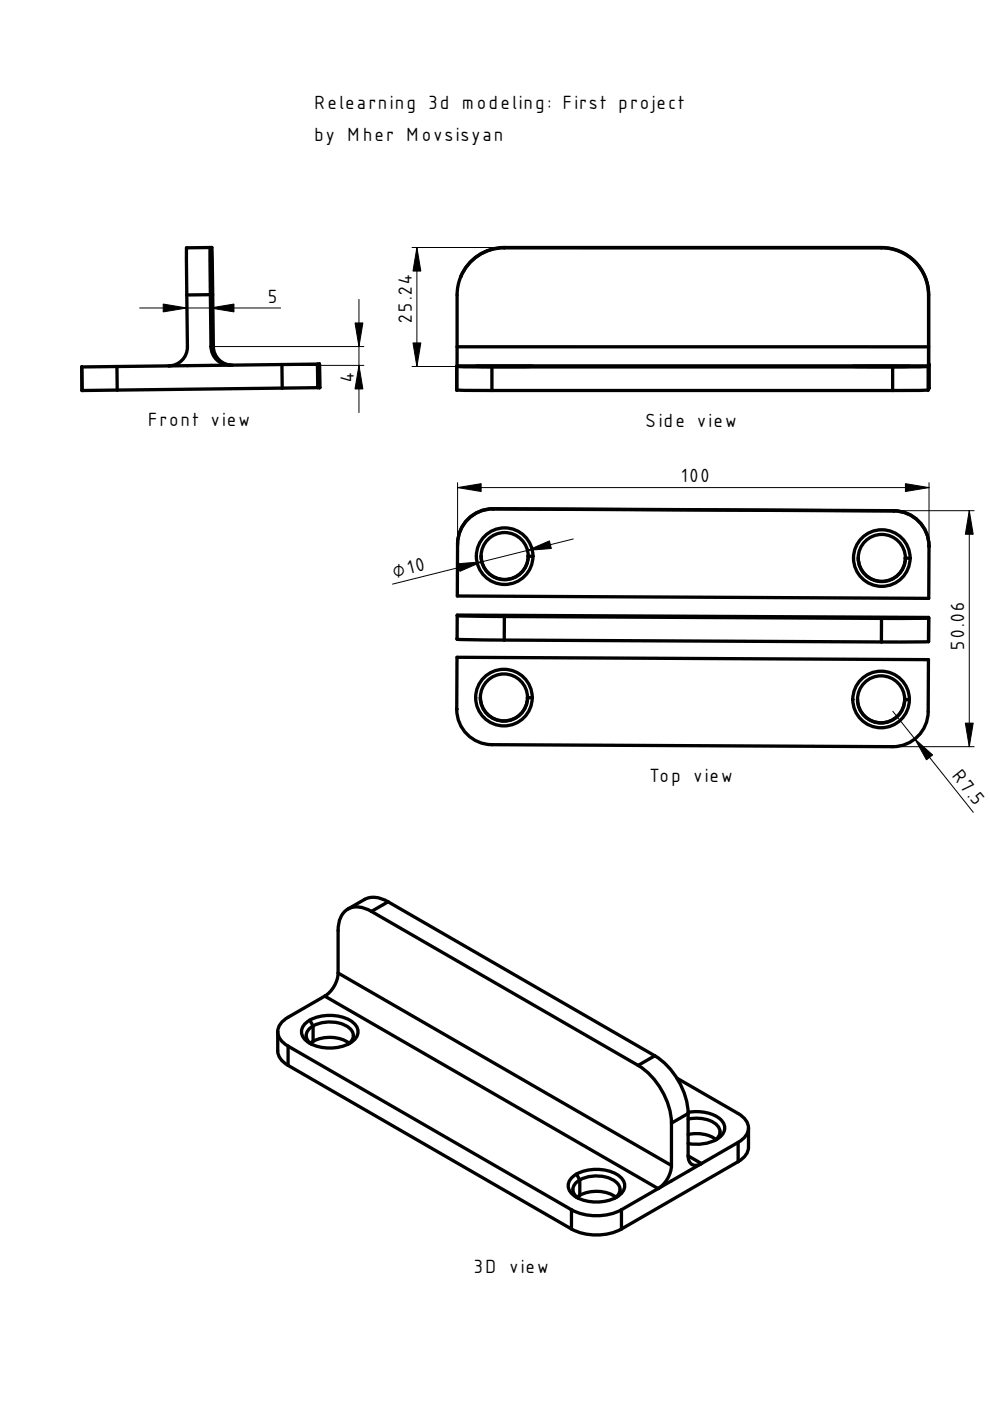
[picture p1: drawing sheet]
<svg xmlns="http://www.w3.org/2000/svg" width="210mm" height="297mm" viewBox="0 0 210 297" stroke-linecap="round" stroke-linejoin="round" font-family="sans-serif">
<g fill="none" stroke="#000" stroke-width=".7">
<path d="M73.8 192.7a5 5 0 0 0-2.1 4.6v9M73.8 192.7a5 5 0 0 1 5 .5M78.8 193.2l56.5 32.7M82.3 191.2a5 5 0 0 0-5-.5l-3.5 2M82.3 191.2l56.5 32.6M82.3 191.2l-3.5 2M58.9 218.7a3.7 3.7 0 0 0 2.2 3.1M58.9 218.7v4.1a3.7 3.7 0 0 0 2.2 3.1M65 216.8a8.9 8.9 0 0 1 9.9 0 2.36 2.36 0 0 1 0 3.9 8.9 8.9 0 0 1-9.9 0 2.36 2.36 0 0 1 0-3.9zM65.7 216.3l.7 1.2M66.4 217.5a2.1 2.1 0 0 0-1.5 1.9 2.1 2.1 0 0 0 1.2 2M66.4 217.5a7.4 7.4 0 0 1 7.9 .7 2 2 0 0 1-.5 3.2"/>
<path d="M66.4 217.5v3.3M68.9 211.2l-8.4 4.8a3.4 3.4 0 0 0-1.6 2.7M68.9 211.2l70.6 40.8a6.2 6.2 0 0 0 2.9-4.9M71.7 206.3a6.2 6.2 0 0 1-2.8 4.9M71.7 206.3l70.7 40.8M61.1 221.8l60.1 34.7M61.1 225.9l60.1 34.7M61.1 221.8v4.1M66.4 220.8l-.6 .4M66.4 220.8a7.6 7.6 0 0 1 7.6 .4M135.3 225.9a15.6 15.6 0 0 1 7.1 12.2M138.8 223.8a15.6 15.6 0 0 1 7.1 12.3"/>
<path d="M138.8 223.8l-3.5 2.1M142.4 238.1v9M143.5 228.6l13.6 7.9a3.4 3.4 0 0 1 1.6 2.6M145.9 235.8a7.8 7.8 0 0 1 7.4 2.1 2.49 2.49 0 0 1-1.4 3.7 9.3 9.3 0 0 1-6 .9M145.9 237.3a7 7 0 0 1 6.2 1.3 1.99 1.99 0 0 1-.6 3.2M145.9 236.1v9M145.9 236.1l-3.5 2M158.7 239.1a3.7 3.7 0 0 1-2.2 3.1M158.7 239.1v4.1a3.7 3.7 0 0 1-2.2 3.1M121.2 256.5a11.7 11.7 0 0 0 10.6 0M121.2 256.5v4.1M121.5 249.4a8.9 8.9 0 0 1 9.9 0 2.36 2.36 0 0 1 0 4 8.9 8.9 0 0 1-9.9 0 2.36 2.36 0 0 1 0-4z"/>
<path d="M122.2 248.9l.7 1.3M122.9 253.4l-.6 .4M122.9 253.4a7.6 7.6 0 0 1 7.7 .4M122.9 250.2a2.1 2.1 0 0 0-1.4 1.8 2.1 2.1 0 0 0 1.1 2M122.9 250.2a7.4 7.4 0 0 1 7.9 .6 2 2 0 0 1-.5 3.2M122.9 250.2v3.2M131.8 256.5v4.1M145.9 245.1l2.8 1.6a1.72 1.72 0 0 1-2 .2 1.72 1.72 0 0 1-.8-1.8zM145.9 240.5a7.3 7.3 0 0 1 5.9 1.1M156.5 242.2l-24.7 14.3M156.5 246.3l-24.7 14.3M156.5 242.2v4.1"/>
<path d="M121.2 260.6a11.7 11.7 0 0 0 10.6 0"/>
</g>
<path d="M146.9 67.6h.1" fill="none" stroke="#000" stroke-width=".21"/>
<g fill="#fff">
<path d="M106.9 52.5h80z"/>
<path d="M100.1 55.1a10 10 0 0 1 6.8-2.6h80a10 10 0 0 1 10 10l.1 19.8-.3 .4-7.4 .1h-85v-5l-7.5-.1v5l7.5 .1-7.5-.1 .1-20.2a10.1 10.1 0 0 1 3.2-7.4z" fill-rule="evenodd"/>
<path d="M100.1 55.2a10 10 0 0 1 6.8-2.7h80a10 10 0 0 1 10 10v11h-100v-11a10 10 0 0 1 3.2-7.3z" fill-rule="evenodd"/>
<path d="M104.3 77.8h85v5h-85z" fill-rule="evenodd"/>
<path d="M189.3 77.8l7.5-.1v5l-7.5 .1z" fill-rule="evenodd"/>
<path d="M96.9 77.6h100l-.1 .1h-.5l-5.7 .1h-86.3l-7-.1h-.5z" fill-rule="evenodd"/>
<path d="M180.8 77.7h12z" fill-rule="evenodd"/>
<path d="M100.9 77.7h11.9z" fill-rule="evenodd"/>
<path d="M180.8 77.7h12z" fill-rule="evenodd"/>
<path d="M100.9 77.7h11.9z" fill-rule="evenodd"/>
<path d="M196.9 62.5l.1 19.8-.2 .4z" fill-rule="evenodd"/>
<path d="M186.9 52.5a10 10 0 0 1 10 10 10 10 0 0 0-10-10z" fill-rule="evenodd"/>
<path d="M100.1 55.1a10 10 0 0 1 6.8-2.6 10.2 10.2 0 0 0-9.2 6.2v-.1a10 10 0 0 1 2.4-3.5z" fill-rule="evenodd"/>
<path d="M196.9 77.3v.1z" fill-rule="evenodd"/>
<path d="M197 77.3v5z" fill-rule="evenodd"/>
</g>
<g fill="none" stroke="#000" stroke-width=".7">
<path d="M97.7 58.7l-.4 1.2-.4 2v11.6M106.9 52.5a10 10 0 0 0-9.2 6.2M106.9 52.5h80M106.9 52.5h.1M186.9 52.5a10 10 0 0 1 10 10M186.9 52.5h.1M96.8 77.7l7.5 .1M96.8 77.7v5M96.8 77.7h.1M96.9 77.6l-.1 .1M96.9 73.5v4.1M96.9 73.5h100"/>
<path d="M100.9 77.7h11.9zM104.3 77.8h85M104.3 77.8v5M112.8 77.7h.1M180.8 77.7h12zM189.3 77.8v5M192.8 77.7h.1M196.8 77.7l-7.5 .1M196.8 77.7v5M196.9 73.5v4.1h-100M196.9 62.5v11M196.9 62.5v14.9"/>
<path d="M196.9 62.5h.1M196.9 77.3h.1M196.9 77.4h.1M197 77.3l-.2 .4M197 77.3h.1M197 77.3v5M96.8 82.7l7.5 .1M96.8 82.7h.1M104.3 82.8h85M196.8 82.7l-7.5 .1M197 82.3l-.2 .4M197 82.3h.1"/>
</g>
<path d="M87.4 52.5h19.5M88.4 52.5v25.2M87.4 77.7h9.4" fill="none" stroke="#000" stroke-width=".21"/>
<path d="M88.4 52.5l.8 5h-1.6zM87.6 72.7h1.6l-.8 5z" fill="#000" stroke="#000" stroke-width=".21"/>
<g fill="#fff">
<path d="M67.7 77.2l.1 5z"/>
<path d="M39.5 52.5h5.4l.3 21a4 4 0 0 0 4.1 3.9l18.4-.2 .1 5-50.4 .6-.1-5 18.5-.2a4 4 0 0 0 3.9-4.1z" fill-rule="evenodd"/>
<path d="M24.8 77.7l35-.4v5l-34.9 .4z" fill-rule="evenodd"/>
<path d="M39.6 62.5h5l.1 11a4 4 0 0 0 4.1 3.9l-13 .2a4 4 0 0 0 3.9-4.1z" fill-rule="evenodd"/>
<path d="M39.5 52.5h5l.1 10h-5z" fill-rule="evenodd"/>
<path d="M59.8 77.3l7.5-.1 .1 5-7.6 .1z" fill-rule="evenodd"/>
<path d="M17.3 77.8l7.5-.1 .1 5-7.5 .1z" fill-rule="evenodd"/>
<path d="M44.5 52.5h.4v.1l.3 20.9h-.5z" fill-rule="evenodd"/>
<path d="M67.3 77.2h.4l.1 5h-.4z" fill-rule="evenodd"/>
<path d="M44.7 73.5h.5a4 4 0 0 0 4.1 3.9 4.1 4.1 0 0 1-4.6-3.9z" fill-rule="evenodd"/>
<path d="M17.3 77.8l.1 5z" fill-rule="evenodd"/>
</g>
<g fill="none" stroke="#000" stroke-width=".7">
<path d="M44.5 52.5l.1 10M17.3 77.8l.1 5M17.3 77.8h.1M24.8 77.7l.1 5M35.8 77.6l-18.5 .2M39.6 62.5l.1 11a4 4 0 0 1-3.9 4.1M39.6 62.5l-.1-10h5.4l.3 21M44.6 62.5l.1 11M44.6 62.5h-5M44.7 73.5a4 4 0 0 0 4.1 3.9M45.2 73.5a4 4 0 0 0 4.1 3.9M45.2 73.5h-.5"/>
<path d="M59.8 77.3v5M67.3 77.2l-31.5 .4M67.3 77.2l.1 5M67.7 77.2h-.4M67.7 77.2l.1 5M67.7 77.2h.1M17.4 82.8h.1M24.9 82.7l-7.5 .1M59.8 82.3l-34.9 .4M67.8 82.2l-8 .1M67.8 82.2h.1"/>
</g>
<path d="M29.6 65.3h29.9M39.6 62.5v3.8M44.6 62.5v3.8M44.7 73.5h32.4M44.8 77.5h32.3M76.1 63.5v24" fill="none" stroke="#000" stroke-width=".21"/>
<path d="M34.6 64.5l5 .8-5 .8zM44.6 65.3l5-.8v1.6zM75.3 68.5h1.6l-.8 5zM76.1 77.5l.8 5h-1.6z" fill="#000" stroke="#000" stroke-width=".21"/>
<g fill="#fff">
<path d="M104.5 107.9l85 .4z"/>
<path d="M98.9 110.4a7.5 7.5 0 0 1 5.6-2.5l85 .4a7.5 7.5 0 0 1 7.5 7.6l-.1 11-99.9-.5v-11.1a7.5 7.5 0 0 1 1.9-4.9z" fill-rule="evenodd"/>
<path d="M96.9 139.4l100 .5-.1 11a7.5 7.5 0 0 1-7.5 7.4l-85-.4a7.5 7.5 0 0 1-7.5-7.6z" fill-rule="evenodd"/>
<path d="M96.9 139.4l100 .5-.1 11a7.5 7.5 0 0 1-7.5 7.4l-85-.4a7.5 7.5 0 0 1-7.5-7.5z" fill-rule="evenodd"/>
<path d="M98.9 110.5a7.5 7.5 0 0 1 5.6-2.6l85 .4a7.5 7.5 0 0 1 7.5 7.6l-.1 11-99.9-.5v-11a7.5 7.5 0 0 1 1.9-4.9z" fill-rule="evenodd"/>
<path d="M106.9 130.7l80 .4v5l-80-.4z" fill-rule="evenodd"/>
<path d="M100.9 147.9a6 6 0 0 0 5.9 6 6 6 0 0 0 6-6zM102.6 143.7a6 6 0 0 0-1.7 4.2h11.9h-1a5 5 0 0 0-7.2-4.5 5 5 0 0 0-.8 8.5 5 5 0 0 0 8-3.1v-.9h1a6 6 0 0 0-3.6-5.5 6 6 0 0 0-6.6 1.3z" fill-rule="evenodd"/>
<path d="M180.8 148.3a6 6 0 0 0 6 6 6 6 0 0 0 6-6zM182.6 144.1a6 6 0 0 0-1.8 4.2h12h-1a5 5 0 0 0-7.2-4.5 5 5 0 0 0-.8 8.5 5 5 0 0 0 7.9-3.1l.1-.9h1a6 6 0 0 0-3.7-5.5 6 6 0 0 0-6.5 1.3z" fill-rule="evenodd"/>
<path d="M181 118.3a6 6 0 0 0 6 6 6 6 0 0 0 6-6zM182.7 114.1a6 6 0 0 0-1.7 4.2h12h-1a5 5 0 0 0-7.3-4.5 5 5 0 0 0-.8 8.5 5 5 0 0 0 8-3.1l.1-.9h1a6 6 0 0 0-3.7-5.5 6 6 0 0 0-6.6 1.3z" fill-rule="evenodd"/>
<path d="M101 117.9a6 6 0 0 0 6 6 6 6 0 0 0 6-6zM102.8 113.7a6 6 0 0 0-1.8 4.2h12h-1a5 5 0 0 0-7.2-4.5 5 5 0 0 0-.8 8.5 5 5 0 0 0 7.9-3.1l.1-.9h1a6 6 0 0 0-3.7-5.5 6 6 0 0 0-6.5 1.3z" fill-rule="evenodd"/>
<path d="M181 118.3a6 6 0 0 0 6 6 6 6 0 0 0 6-6zM182.7 114.1a6 6 0 0 0-1.7 4.2h12a6 6 0 0 0-3.7-5.5 6 6 0 0 0-6.6 1.3z" fill-rule="evenodd"/>
<path d="M180.8 148.3a6 6 0 0 0 6 6 6 6 0 0 0 6-6zM182.6 144.1a6 6 0 0 0-1.8 4.2h12a6 6 0 0 0-3.7-5.5 6 6 0 0 0-6.5 1.3z" fill-rule="evenodd"/>
<path d="M100.9 147.9a6 6 0 0 0 5.9 6 6 6 0 0 0 6-6zM102.6 143.7a6 6 0 0 0-1.7 4.2h11.9a6 6 0 0 0-3.7-5.5 6 6 0 0 0-6.5 1.3z" fill-rule="evenodd"/>
<path d="M101 117.9a6 6 0 0 0 6 6 6 6 0 0 0 6-6zM102.8 113.7a6 6 0 0 0-1.8 4.2h12a6 6 0 0 0-3.7-5.5 6 6 0 0 0-6.5 1.3z" fill-rule="evenodd"/>
<path d="M96.9 130.5l10 .2v5l-10-.2z" fill-rule="evenodd"/>
<path d="M186.9 131.1l10-.1v5l-10 .1z" fill-rule="evenodd"/>
<path d="M96.9 130.4l100 .5v.1l-8.4 .1-83.2-.4-7.8-.1-.6-.1z" fill-rule="evenodd"/>
<path d="M101.9 147.9a5 5 0 0 0 4.9 4.9 5 5 0 0 0 5-4.9 5 5 0 0 1-5 5 5 5 0 0 1-4.9-5z" fill-rule="evenodd"/>
<path d="M181.8 148.3a5 5 0 0 0 5 4.9 5 5 0 0 0 5-4.9 5 5 0 0 1-5 5 5 5 0 0 1-5-5z" fill-rule="evenodd"/>
<path d="M182 118.3a5 5 0 0 0 5 5 5 5 0 0 0 5-5 5 5 0 0 1-5 5 5 5 0 0 1-5-5z" fill-rule="evenodd"/>
<path d="M102 117.9a5 5 0 0 0 5 5 5 5 0 0 0 5-5 5 5 0 0 1-5 5 5 5 0 0 1-5-5z" fill-rule="evenodd"/>
<path d="M98.9 110.4a7.2 7.2 0 0 1 5.6-2.5 7.5 7.5 0 0 0-7.5 7.5 7.5 7.5 0 0 1 1.9-5z" fill-rule="evenodd"/>
<path d="M189.5 108.3a7.5 7.5 0 0 1 7.5 7.5 7.6 7.6 0 0 0-7.5-7.5z" fill-rule="evenodd"/>
<circle cx="107" cy="117.9" r="5"/>
<circle cx="186.8" cy="148.3" r="5"/>
<circle cx="106.8" cy="147.9" r="5"/>
<circle cx="187" cy="118.3" r="5"/>
</g>
<g fill="none" stroke="#000" stroke-width=".7">
<path d="M97 115.4v11l99.9 .5 .1-11.1M102 117.9a5 5 0 0 1 5-5 5 5 0 0 1 5 5M102 117.9a5 5 0 0 0 5 5 5 5 0 0 0 5-5M104.5 107.9a7.5 7.5 0 0 0-7.5 7.5M104.5 107.9l85 .4M104.5 107.9h.1M112 117.9h1M112 117.9h.1M182 118.3a5 5 0 0 1 5-5 5 5 0 0 1 5 5M182 118.3a5 5 0 0 0 5 5 5 5 0 0 0 5-5M189.5 108.3a7.5 7.5 0 0 1 7.5 7.5M189.5 108.3h.1"/>
<path d="M192 118.3h1M192 118.3h.1M96.9 139.4l100 .5-.1 11a7.5 7.5 0 0 1-7.5 7.4l-85-.4a7.5 7.5 0 0 1-7.5-7.5zM96.9 135.4h.1M96.9 130.5v5l10 .2M96.9 130.5l10 .2M96.9 130.5v-.1l100 .5v.1M106.9 135.7l80 .4M106.9 130.7l80 .4M106.9 130.7v5M186.9 131.1v5M196.9 131v5l-10 .1"/>
<path d="M196.9 131l-10 .1M96.8 150.3v.1M96.8 150.4h.1M101.9 147.9a5 5 0 0 1 4.9-5 5 5 0 0 1 5 5M101.9 147.9a5 5 0 0 0 4.9 5 5 5 0 0 0 5-5M101.9 147.9a5 5 0 0 0 4.9 4.9 5 5 0 0 0 5-4.9M111.8 147.9h1M111.8 147.9h.1M181.8 148.3a5 5 0 0 0 5 4.9 5 5 0 0 0 5-4.9M191.8 148.3h1M191.8 148.3h.1"/>
<circle cx="107" cy="117.9" r="6"/>
<circle cx="187" cy="118.3" r="6"/>
<circle cx="106.8" cy="147.9" r="6"/>
<circle cx="186.8" cy="148.3" r="5"/>
<circle cx="186.8" cy="148.3" r="6"/>
</g>
<path d="M97 103.4h100M97 102.3v13M121.5 114.3l-38.3 9.5M189.5 108.3h17M197 102.3v13.5M205.5 108.3v50M189.3 158.3h17.2M189.3 150.8l17.1 21.4" fill="none" stroke="#000" stroke-width=".21"/>
<path d="M97 103.4l5-.9v1.7zM97.1 119.5l5-.4-4.6 2zM111.8 116.7l4.7-2 .4 1.6zM192 102.5l5 .9-5 .8zM205.5 108.3l.8 5h-1.6zM194 156.7l3.7 3.4-1.3 1zM204.7 153.3h1.6l-.8 5z" fill="#000" stroke="#000" stroke-width=".21"/>
<g font-size="5">
<text x="66.7" y="23.1">Relearning 3d modeling: First project</text>
<text x="66.7" y="29.8">by Mher Movsisyan</text>
<text x="56.8" y="64.2">5</text>
<text x="87.3" y="68.4" transform="rotate(-90 87.3 68.4)">25.24</text>
<text x="75" y="81" transform="rotate(-90 75 81)">4</text>
<text x="31.4" y="90.4">Front view</text>
<text x="137" y="90.4">Side view</text>
<text x="144.6" y="102.3">100</text>
<text x="83.7" y="122.6" transform="rotate(-14 83.7 122.6)">⌀10</text>
<text x="204.4" y="137.7" transform="rotate(-90 204.4 137.7)">50.06</text>
<text x="137.8" y="165.9">Top view</text>
<text x="201.7" y="164.6" transform="rotate(51 201.7 164.6)">R7.5</text>
<text x="100.6" y="269.8">3D view</text>
</g>
</svg>
